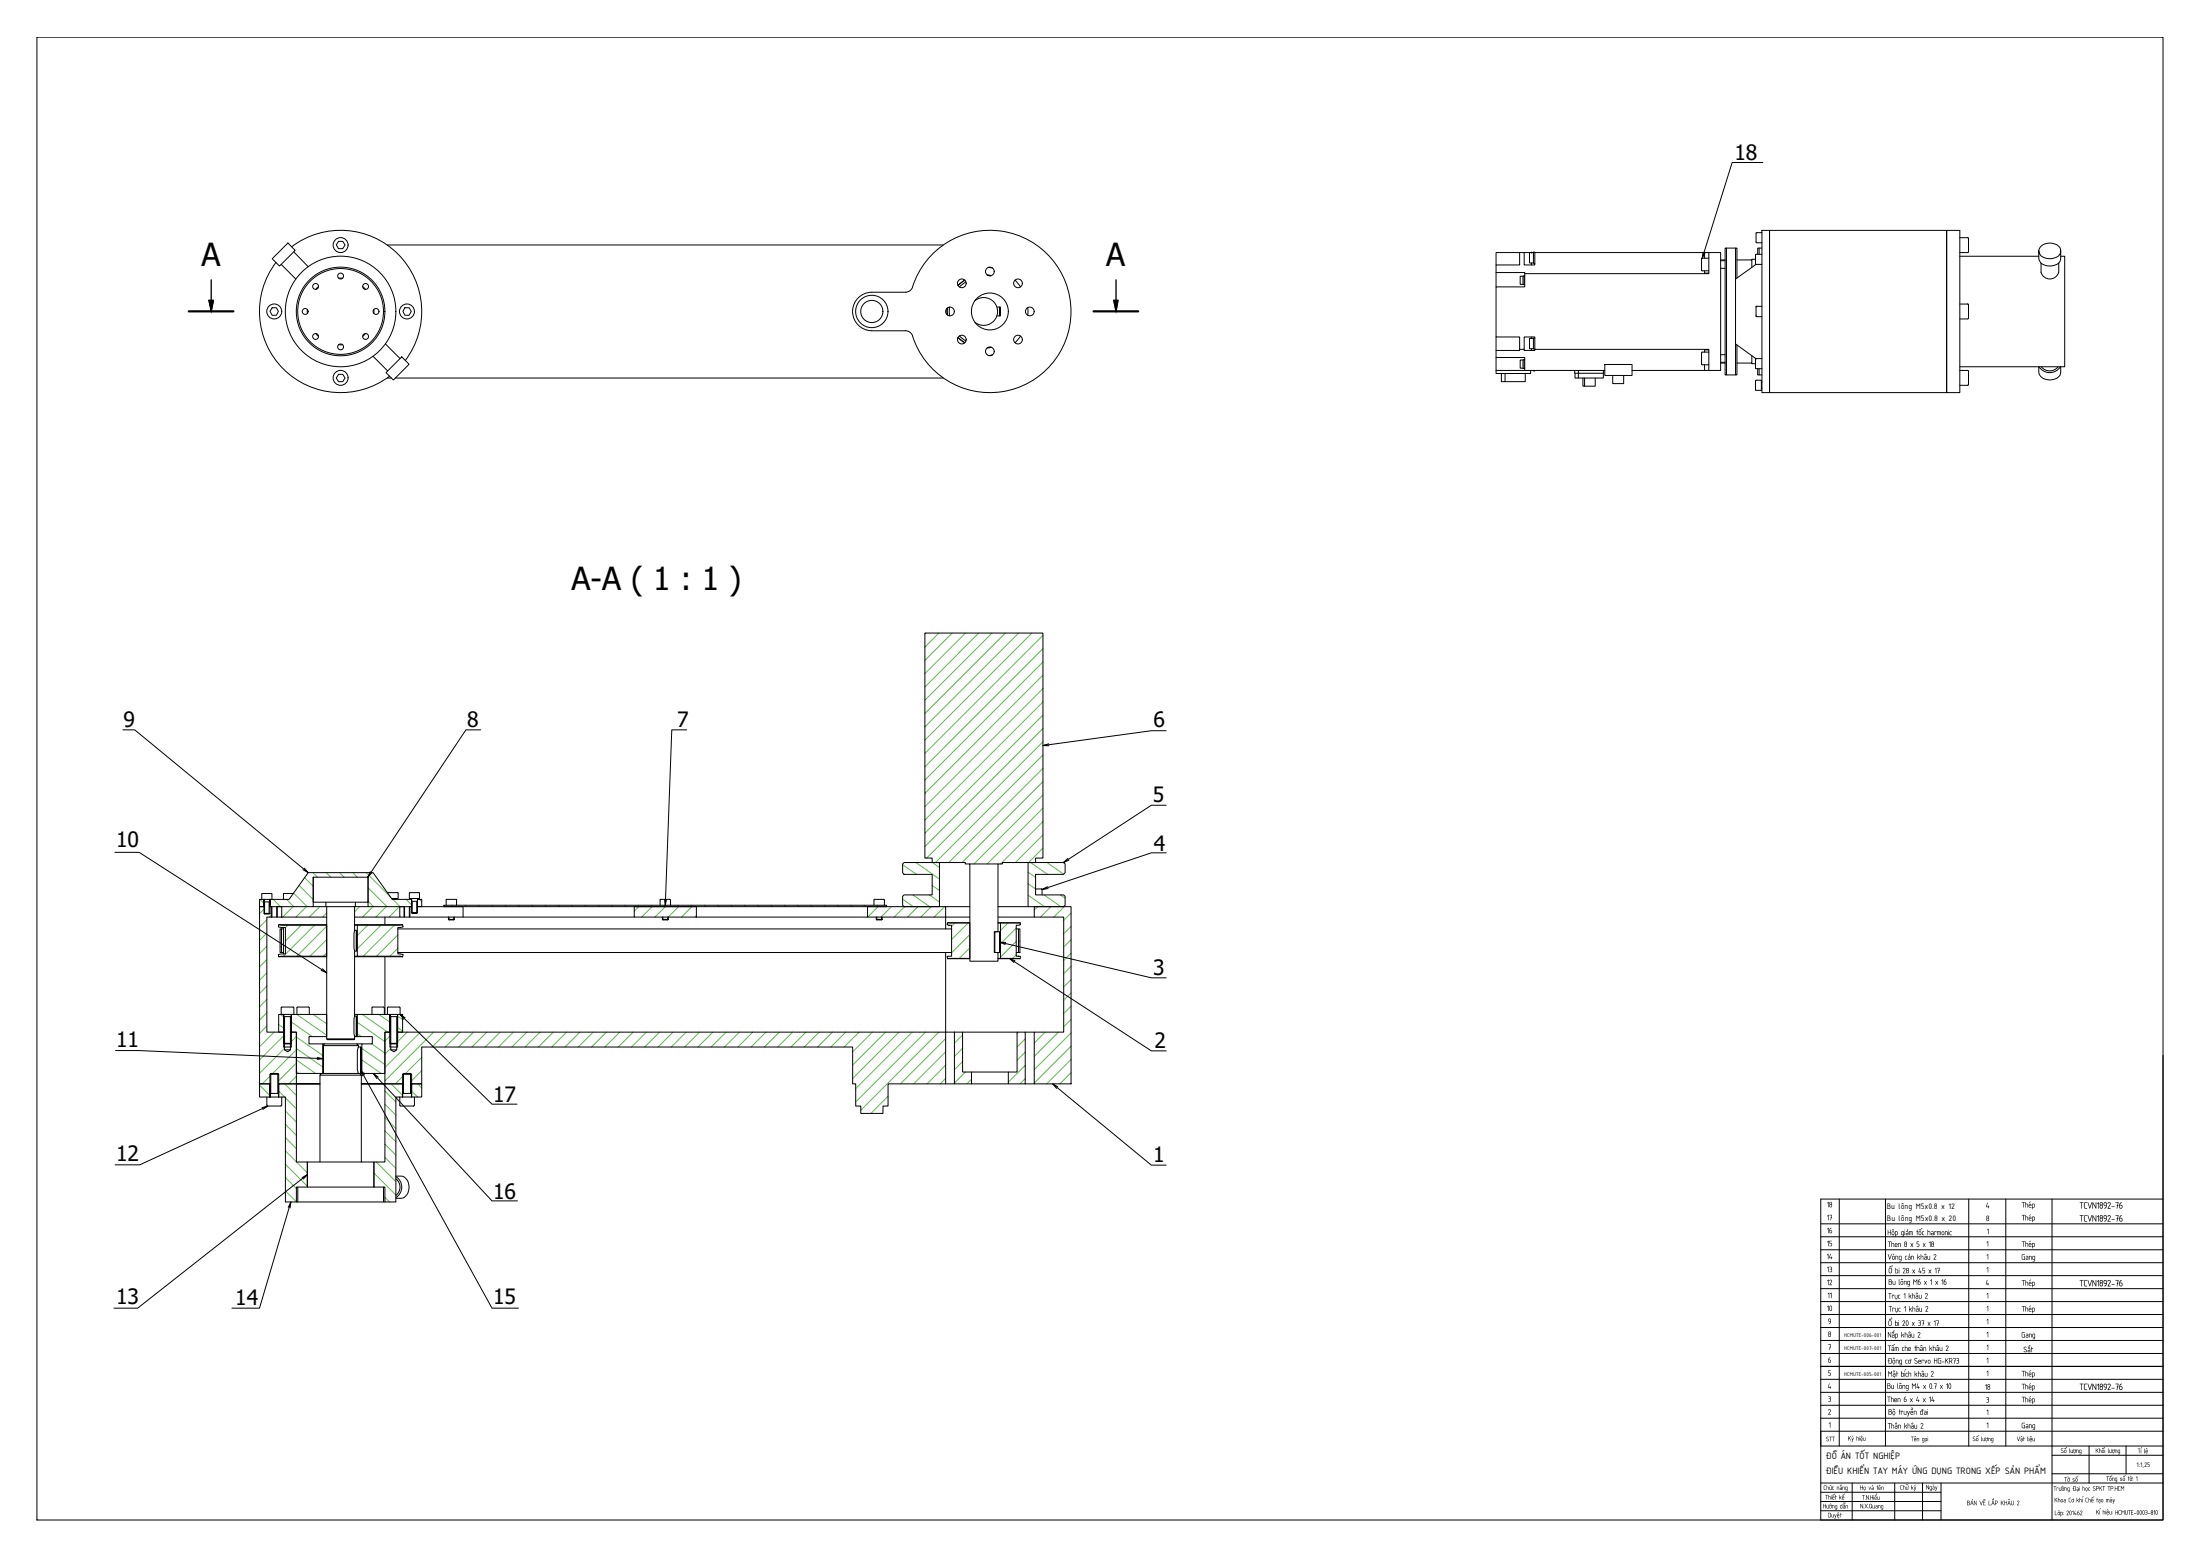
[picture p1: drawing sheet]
<svg xmlns="http://www.w3.org/2000/svg" width="1189mm" height="841mm" viewBox="0 0 1189 841" stroke-linecap="round" stroke-linejoin="round" font-family="sans-serif">
<g fill="#000" stroke="#000" stroke-width=".54">
<path d="M113 162h2l-1 6zM602 162h2l-1 6z"/>
<circle cx="828" cy="136" r=".2"/>
</g>
<g fill="none" stroke="#58ba48" stroke-width=".54">
<path d="M500 342h.1M507 342l-7 8M515 342l-15 15M522 342l-22 22M529 342l-29 29M536 342l-36 36M543 342l-43 43M550 342l-50 51M558 342l-58 58M564 343l-64 64M564 350l-64 64M564 358l-64 63"/>
<path d="M564 365l-64 64M564 379l-64 64M564 372l-64 64M564 393l-64 64M564 386l-64 64M564 415l-51 51M564 401l-63 62M564 408l-58 58M564 429l-38 38M564 437l-31 30M564 422l-44 44M564 451l-15 15"/>
<path d="M564 444l-23 23M564 458l-8 8M162 478l7 8M165 474l4 5M169 471l3 3M176 471l3 3M183 471l3 3M191 471l2 3M198 471l13 14M199 480l10 10M488 467l7 5M495 466l13 9"/>
<path d="M504 478l4 3M504 466l4 3M556 477l4 3M556 471l4 3M557 466l9 6M566 466l9 6M575 466h.1M140 486l3 2M143 491l-3 3M144 497l-4 4M147 494l-1 1M148 486l4 4"/>
<path d="M155 486l4 4M156 500l-2 1M158 490l-5 5M159 482l7 8M163 500l-9 8M166 490l-6 5M170 500l-17 16M173 490l-6 5M177 493l-3 2M194 490l-2 2M199 500l-6 5M199 487l3 3"/>
<path d="M202 490l-6 5M206 500l-13 13M209 490l-6 5M212 486l4 4M213 500l-17 16M216 490l-6 5M219 486l3 3M227 486l1 1M244 489l1 1M251 489l1 1M259 489v1M266 489l1 1"/>
<path d="M273 489l1 1M280 489l1 1M287 489l1 1M294 489l1 1M302 489v1M309 489l1 1M316 489l1 1M323 489l1 1M330 489l1 1M338 489v1M345 489l1 1M345 490l-2 2"/>
<path d="M352 489l1 1M352 490l-5 5M359 489l1 1M360 490l-6 5M366 489l1 1M367 490l-6 5M374 489v1M374 490l-6 5M376 495h-1M381 489v1M388 489l1 1M395 489l1 1"/>
<path d="M402 489l1 1M409 489l1 1M417 489v1M424 489l1 1M431 489l1 1M438 489l1 1M445 489l1 1M453 489v1M460 489l1 1M467 489l1 1M474 489l1 1M474 490l-5 5"/>
<path d="M482 490l-6 5M488 486l6 4M489 490l-6 5M493 483l9 7M496 490l-6 5M502 483l6 4M503 490l-5 5M510 490l-5 5M516 499l-2 1M523 499l-9 9M545 499l-4 4M551 499v1"/>
<path d="M556 490h.1M556 484l8 6M561 490l-2 2M564 483l9 7M568 490l-6 5M573 483l3 2M575 490l-6 5M579 493l-4 4M144 504l-4 4M144 511l-4 4M144 518l-4 4M151 511l1 1"/>
<path d="M177 500l-17 16M177 508l-9 8M177 515l-2 1M215 505l-11 11M215 512l-4 4M512 517h.1M524 505l-10 10M524 512l-6 6M549 501l-8 9M549 516l-2 2M549 508l-8 9M579 500l-4 4"/>
<path d="M579 508l-4 4M579 515l-4 4M144 526l-4 3M144 533l-4 4M144 540l-4 4M579 522l-4 4M579 529l-4 4M579 536l-4 4M144 547l-4 4M144 554l-4 4M148 558l-8 7M153 560l-13 13"/>
<path d="M157 552l12 8M160 560l-3 3M160 548l17 11M169 548l8 5M193 558l2 2M193 552l15 11M196 548l14 10M205 548l6 4M211 560l-3 2M215 555l3 2M215 549l3 2M220 558l-5 5"/>
<path d="M227 558l-19 19M234 558l-26 26M242 558l-9 8M249 558l-8 8M256 558l-8 8M263 558l-8 8M270 558l-8 8M277 558l-8 8M285 558l-8 8M292 558l-8 8M299 558l-8 8M306 558l-8 8"/>
<path d="M313 558l-8 8M321 558l-9 8M328 558l-8 8M335 558l-8 8M342 558l-8 8M349 558l-8 8M356 558l-8 8M364 558l-8 8M371 558l-8 8M378 558l-8 8M385 558l-8 8M392 558l-8 8"/>
<path d="M400 558l-8 8M407 558l-8 8M414 558l-8 8M421 558l-8 8M428 558l-8 8M435 558l-8 8M443 558l-8 8M450 558l-8 8M457 558l-8 8M464 558l-8 8M471 558l-10 10M479 558l-18 17"/>
<path d="M486 558l-25 25M493 558l-31 30M500 558l-38 37M507 558l-42 42M520 559l-4 4M550 558h.1M565 558l-6 5M572 558l-13 13M579 544l-4 3M579 551l-4 4M579 558l-20 20M154 566l-14 14"/>
<path d="M160 567l-13 13M160 574l-9 10M160 579l2 1M160 573l11 7M160 566l15 10M160 560l15 10M174 564h1M196 579l1 1M196 573l10 7M196 566l12 9M201 564l7 5M211 566l-3 3"/>
<path d="M228 571l-9 9M228 578l-6 6M511 561l-24 24M511 568l-17 17M511 575l-10 10M520 566l-4 5M520 573l-4 5M522 579l-6 6M554 568l-4 5M554 561l-4 5M554 575l-9 10M579 565l-20 20"/>
<path d="M579 572l-13 13M579 579l-6 6M140 586l6 6M146 581l-4 4M151 589l3 4M154 585l6 7M154 593l6 6M160 581l-4 4M208 596l6 6M208 589l6 6M211 585l7 7M218 581l-4 4"/>
<path d="M222 589l4 4M226 585l2 3M480 592l-9 9M511 583l-3 2M525 583l-3 2M554 583l-3 2M154 615l6 5M154 607l6 6M154 600l6 6M208 618l6 6M208 611l6 6M208 604l6 6"/>
<path d="M154 636l6 6M154 629l12 12M154 622l12 12M202 634l12 11M203 628l11 10M208 625l6 6M154 643l6 6M202 641h.1M208 647l2 2"/>
</g>
<g fill="none" stroke="#000" stroke-width=".54">
<path d="M20 20h1149v801h-1149zM953 88h-17l-16 51M147 140l9-9 4 4-9 9zM158 133a44 44 0 0 1 57 4 44 44 0 0 1 4 58M159 136l8 8M183 130h2l1 2-1 2h-2l-1-2zM209 132h301M821 136v7h-13v4h16v1h97v-2M824 136v7h5v-7M920 139v7h3M920 139h3M920 136v3l1-2"/>
<path d="M921 136v3M923 136v12h-2M933 134v69M938 134v17M949 131h3M951 134v3M952 124h4v88h-4zM952 134h-2v3M952 126h-3v5M952 137l-3 1v5M956 124h96v88h-96zM1052 124h7v88h-7z"/>
<path d="M1059 138h43M1059 136h4M1059 128h4M1063 128l1 1-1 7M1063 128h.1M1063 136h.1M1102 136a7 7 0 0 0 10 2 4 4 0 0 0 1-4 4 4 0 0 0-4-3 6 6 0 0 0-7 5 7 7 0 0 0 1 6 7 7 0 0 0 10-2l1-4M1114 138h2v60h-57M149 142a44 44 0 0 0 4 57 44 44 0 0 0 58 4M152 143l8 8M172 155l-1 1M183 150h2"/>
<path d="M196 155l2 1M471 158a10 10 0 0 0-10 10 10 10 0 0 0 10 11M493 155a44 44 0 0 1 68-22 44 44 0 0 1 0 71 44 44 0 0 1-68-23M493 155l-1 2-2 1h-19M521 151l-3 3M522 152l-4 3M533 148l3 1M534 149h1M534 144l2 1M549 151l2 4M808 147v8M823 149h-2v5h2"/>
<path d="M824 149h-1v5h1M824 148v7h-16v27h13v7h3v-7h5v7h94v11M824 149v5M828 142v1M829 142h-2v-6h2h-21v7M829 142v-6h101v64h-48M921 148h2M930 140h2M930 141h2M930 145h2M939 150v-16h-7v69h7v-17M939 140h8v4"/>
<path d="M949 140h-2M949 143l-11 8v35l11 8M949 143h3M1103 142v5a5 5 0 0 0 5 4 5 5 0 0 0 5-4v-5M147 166h2l1 2-1 2h-2l-1-2zM166 167v2M202 167v2M219 166h2l1 2-1 2h-2l-1-2zM471 179h19l2 1 1 1M512 166v4M513 166v5M527 162a8 8 0 0 1 10 1 8 8 0 0 1 0 10 8 8 0 0 1-10 1"/>
<path d="M539 166h2v5h-2M540 166v5zM555 166v4M952 165l-3 1v5h3M1059 164h4M1063 164l1 8M1063 164h.1M1064 172h-5M171 180l1 2M183 186h2M198 180l-2 2M202 192l8 8"/>
<path d="M208 186l8 8M217 193l4 4-8 8-4-4zM518 182l3 3M518 181l4 3M535 188h-1M536 188h-3M536 192h-2M551 182l-2 3M808 193v7h59M808 182v7M821 189h-13v4h16v7M823 194h-2v5h2"/>
<path d="M824 189h5M824 194h-1v5h1M824 194v5M828 182v1M828 188v1M829 183h-2v5h2M829 183v6M867 197h15v6h-15zM921 189v1M921 197v3M921 189h2M923 190l-4 1 1 6h3"/>
<path d="M930 196h2M930 192h2M938 186v17M947 196h2M947 192v4h-8M949 194v5h3M949 194h3M950 199v4h2M951 199v4M1102 198a6 6 0 0 0 4 7 6 6 0 0 0 7-2l1-5M1102 198a7 7 0 0 0 11 0M1103 198a6 6 0 0 0 9 0"/>
<path d="M183 202h2l1 2-1 2h-2l-1-2zM209 204h3M214 204h296M808 200v2h19v-2M811 202v4h2v-4M824 202v4h-11M829 200h.1M851 200v2h2v-2M855 204v5h1v-5M862 204v5h-6M866 200v2h-13v2h-2v-2M866 202v2h-13"/>
<path d="M871 203v4h6v-4M949 210l3 1v-6l-3 1v5M952 210h.1M952 206h.1M1059 208h4M1059 200h4M1063 200h1l-1 8M1063 200h.1M1063 208h.1M500 342h64v121h-4v3h-18v1h-3v36h-2v12h2v4h-15v-52h-2v-1h-18v-3h-4zM66 394h7l94 77M260 394h-8l-53 80"/>
<path d="M371 394h-8l-3 95M630 395h-8l-58 8M567 402l-3 1h3M630 435h-8l-47 31M62 460h13l102 65M164 469l3 2-3-1M169 474v13M169 474h.1M199 474h.1M199 474v13M200 471l-1 3 2-3M488 467l1-1h19v24h-19l-1-1v-5l1-1h15v-11h-15l-1-1z"/>
<path d="M524 467h15M556 466h19l1 1v4l-1 1h-15v11h15l1 1v5l-1 1h-19zM566 479l-3 1h3M577 464l-2 2 3-1M630 461h-8l-59 19v3M141 483v3M141 483h6M143 486h.1M143 490h-3v95h6M143 493v-7v4h-3v-4h16l11-15h35l10 15h10v4h-23v-16h-30v16h-23v-4v7M143 493h3zM143 487h3"/>
<path d="M143 487v7M145 487v7M146 490h1v5h-3v63h9v8h4v-8h3v27h-9v8v-13h-5h4h1M146 486h.1M146 490h.1M147 490v5M147 495h3M147 483v3M150 490h2v5h-2zM150 490v5M151 499l26 1v16l-26 1-1-1 4-1v-14h-4zM151 499h26"/>
<path d="M152 495h25M153 483v3M158 483h-5M169 487h.1M169 490h30M169 487h30M176 487v3M177 490v71M192 490v59M192 495h24M192 500h1M192 499h26"/>
<path d="M192 487v3M199 487h.1M208 495v4M209 482h6v3h-3M214 486h.1M214 485h.1M216 490h3v5h-3zM218 490v5M219 495h2M221 482h6v3h-6zM222 490v5M222 485h.1"/>
<path d="M222 490h-1v5h29v-5h-24M222 493h4h-1zM222 486v7M222 487h4M223 487v6M225 487v6M226 486h2v4h-2zM226 486v7M226 485h.1M240 489h239v1h-239zM241 489v-3h6v3M242 497h4z"/>
<path d="M242 495v2M243 495v2M245 495v2M246 495v2M250 495h93M343 490h33v5h-33zM357 486h5v3M357 486v3M358 497h3zM358 495v2M359 486l1 3v-3M361 495v2"/>
<path d="M376 495h93M469 490h42v5h-42zM473 486l-1 3M473 486h5v3M474 497h3zM474 495v2M476 495v2M477 495v2M511 490h13M512 498l12 1v19h-12v-1l2-1v-16l-2-1zM512 498h12M524 495h-13v7"/>
<path d="M539 495h20M539 490h17M539 499h2M539 498h12M541 499l10-1v1l-2 1v16l2 1v1h-10zM559 490h20v95h-20v-27h16v-63h-16zM560 480l3 1M151 517h26M151 502h1v13h-1zM152 515h1M152 502h1M153 501v14"/>
<path d="M192 516h1M192 503h1M192 514h1M193 503v11zM208 517v31M215 515h299M215 502h299M216 516l2 1v-1l-3-1v-14h3v-2l-25 1v16l25 1h-26M511 515v43h5M512 518h12M539 518h12M539 518h2"/>
<path d="M540 503h-2v12h2M540 503v12zM540 509l82 19h8M543 509h-3l3 1M546 518l76 50h8M548 519l-2-1 2 2M549 515h1M549 502h1M550 502h1v13h-1zM174 523l3 2-3-1M152 548v-4h7v4h18v12h-10v4h8v16v-15M153 548h.1"/>
<path d="M153 549h4M154 549v18l1 1 2-1v-18M157 548h.1M159 548h-8v10h2v-10v16M160 548l1-4h6v4M192 560h1v-11v11M192 548h1M193 549a1.6 1.6 0 0 0-2 2l1 10h-15v1h14l1-1M208 544h-7v4M208 544v4M209 548l1-4h6v4h2v10h-3v-10v16h-4h4M211 548h.1"/>
<path d="M211 549h4M211 549v18l2 1 1-1v-18M215 548h.1M218 557l-1 1M219 550l-3-2 2 3M516 558h4v21h5v6h-9zM520 558h30M550 558h4v27h-9v-6h5zM554 558h5M62 567h13l100 5M146 580v11M150 580v11"/>
<path d="M154 567h3M157 564h-4h4v-16v10h3v22h14M171 571l4 1h-4M174 580h20l1 1h-22zM175 564h.1M193 564h3M193 564h.1M194 565l-1-1h-18v1h19l-1 3v10l1 2M194 566h1M194 580h1v-14v14h1M195 578l71 129h14M202 580l64 69h14"/>
<path d="M211 564v-16v10h-3v22h-12v-16h5v-4h-8v-12h23l50 48h13M211 567h3M218 580v11M222 580v11M525 579h20M1169 570v251h-185v-48h185M142 598l3-1-3 2M144 593v4h1M145 597l-70 32h-13M146 593h.1M146 580v13v-8h-6v8h12M146 591h5"/>
<path d="M151 593h.1M151 585h9v43h6v13M173 585h-13h13M173 581v47M195 581v47M197 581l-2-3 1 3M204 582l-2-2 2 3M208 585h-13h13M218 593h-1M218 580h4h-4v13v-8h-10v43h-6v13M218 591h4M222 593h.1"/>
<path d="M222 580v13v-8h6v-19h233v19h1v12h3v4h12v-4h3v-12h31v-27h-296v8h-4v-8h-3v27h10M222 585h6v8h-12M224 593v4h-7h-1v-4h-2v56h-6v-8h-48v8h-6v-56h-2v4h-7M511 585h5M525 585h20M554 585h5M569 585l53 44h8M572 587l-3-2 2 3M163 636l3-1-2 2M166 628h36M166 635l-92 72h-12M166 628v13"/>
<path d="M202 628v13M214 636a7 7 0 0 1 0 11M214 637a6 6 0 0 1 0 9M214 635a6 6 0 0 1 7 4 6 6 0 0 1-2 8h-5M154 649h.1M156 652l1-3v3M157 649l-17 58h-15M160 649h48M161 641v8M207 641v8M1019 648v133M1064 648v133"/>
<path d="M1109 648v173M1169 648h-185v133h185M984 675h185M984 668h185M984 661h185M984 696h185M984 689h185M984 682h185M984 717h185M984 710h185M984 703h185M984 738h185"/>
<path d="M984 731h185M984 724h185M984 759h185M984 752h185M984 745h185M984 766h185M1129 781v20M1149 781v15M984 801h185M1001 801v20M1024 801v20M1039 801v20"/>
<path d="M1049 801v20"/>
<circle cx="184" cy="132" r="4"/>
<circle cx="171" cy="155" r="1.6"/>
<circle cx="184" cy="149" r="1.6"/>
<circle cx="198" cy="155" r="1.6"/>
<circle cx="520" cy="153" r="2.3"/>
<circle cx="535" cy="147" r="2.3"/>
<circle cx="550" cy="153" r="2.3"/>
<circle cx="148" cy="168" r="4"/>
<circle cx="165" cy="168" r="1.6"/>
<circle cx="184" cy="168" r="30"/>
<circle cx="184" cy="168" r="24"/>
<circle cx="184" cy="168" r="23"/>
<circle cx="203" cy="168" r="1.6"/>
<circle cx="220" cy="168" r="4"/>
<circle cx="471" cy="168" r="9"/>
<circle cx="471" cy="168" r="6"/>
<circle cx="513" cy="168" r="2.3"/>
<circle cx="535" cy="168" r="10"/>
<circle cx="557" cy="168" r="2.3"/>
<circle cx="171" cy="182" r="1.6"/>
<circle cx="184" cy="187" r="1.6"/>
<circle cx="198" cy="182" r="1.6"/>
<circle cx="520" cy="183" r="2.3"/>
<circle cx="535" cy="190" r="2.3"/>
<circle cx="550" cy="183" r="2.3"/>
<circle cx="184" cy="204" r="4"/>
</g>
<path d="M550 508l1 1M151 553l2 2M152 548l1 1" fill="none" stroke="#58ba48" stroke-width=".54"/>
<path d="M102 168h24M591 168h24" fill="none" stroke="#000" stroke-width="1.2"/>
<path d="M114 151v17M603 151v17M113 162h2l-1 6zM602 162h2l-1 6z" fill="none" stroke="#000" stroke-width=".72"/>
<!-- layer: Nhap -->
<path d="M1109 796h60M1109 786h60M984 806h65M984 811h65M984 816h65" fill="none" stroke="#000" stroke-width=".54"/>
<path d="M994 648v133M1084 648v133" fill="none" stroke="#000" stroke-width=".54"/>
<g fill="#000">
<path d="M1141 659h2zM1141 652h2zM1143 656h2v2l-1 2v-2v-1zM1143 649l2 1v1l-1 2v-2v-1zM1036 671h1h-1v1h1v2h-1l1-1v-1h-1zM1036 677v2l2-1-1 1v1v-1l-1 1zM1038 677v1l1 1v1v-1h-1v1zM1039 672h1h1l-1 1 1 1-1-1h-1h1zM1042 664v1h1v2v-2h-1v2zM1042 671h1v3v-3zM1042 678v2h1v-2v2h-1zM1045 665h1v1v-1v2z"/>
<path d="M1045 678h1l-1 2h1h-1l1-2h-1zM1047 665h2v2l-1-2v2v-2h-1v2zM1051 665h1v2v-2h-1v2zM1053 665v2zM1054 665h1l-1 1v1h1h-1zM1033 699h1l1 1v1l-1-1-1 1zM1037 685v2l1-1v1v1v-1h-1zM1037 699v2h1v-2v2h-1zM1039 685h1h-1v1l1 1v1h-1l1-1v-1h-1zM1040 692v1l1-1v1v1l-1-1v1v-1zM1040 699h2l-1 2h1h-2l1-2zM1042 686l1 1 1-1-1 1 1 1-1-1-1 1 1-1z"/>
<path d="M1043 692l1-1v3v-2zM1046 685v3v-3zM1046 692l1 1v-1v1v1v-1l-1 1v-1zM1047 685h1v3l-1-2 1-1zM1049 692l1-1v3v-2zM1141 694h2zM1143 691l2 1v1l-1 2v-2v-1zM1033 706h1l1 1v2v-2h-1l-1 1zM1036 720h2l-1 2h1h-2l1-2h-1zM1037 713l1 1v2h-1h1v-1h-1l1-1zM1037 706v2h1l1-2v3l-2-1zM1038 713h2l-1 3v-1l1-1z"/>
<path d="M1041 706h1l-1 2 1 1-2-1 2-2h-1zM1042 714v1l1-1v1v1l-1-1v1v-1zM1045 714l1-1v3v-2zM1046 713h2l-1 3v-1v-1zM1033 720v2h1v-2v2h-1zM1039 728h2v2l-1-2-1 2zM1043 727v1h1v2l-1-1v1zM1045 727v1h1v2v-2h-1v2zM1045 734v1h2v-1v3v-2h-2v2zM1047 734h2h-1v2h1l-1-1h1v2l-2-1zM1048 728l1 1 1-1v2l-2-1zM1049 736h2z"/>
<path d="M1051 734v1l2-1-1 1 1 2-1-2-1 2zM1052 727h1l-1 2 1 1h-2l2-2-1-1v1zM1055 734h2l-1 3v-2l1-1zM1057 734h2v2l-1 1-1-1h1v-1v-1zM1035 741v1h1h-1l1 2-1-2v2zM1036 754v2h1v1h-2zM1036 741l1 1h1v2l-1-2-1 2zM1039 755l1 1 1-1-1 1 1 1h-1h-1l1-1zM1039 748l1 1 1-1-1 1 1 1-1-1-1 1 1-1zM1040 742l1 1 1-1v2l-2-1zM1043 754v3v-2h-1zM1044 754v2h1v1h-1z"/>
<path d="M1044 741h1l-1 2 1 1h-2l2-3h-1h-1zM1045 747h2l-1 3v-2zM1048 748l1 1 1-1-1 1 1 1-1-1-1 1 1-1zM1052 748l1-1v3l-1-2zM1141 750h2zM1143 747l2 1-1 3v-2v-1zM990 776h2h-1v3v-3zM999 776v1l1-1v1v1l-1-1v1zM1003 776h1v1v1v-1l-1 1zM1005 777v1zM1007 777v1h1v-1v1h-1zM1034 762h2v2l-1-2-1 2z"/>
<path d="M1035 770v1h1v-1v2l-1-1zM1038 769h1l-1 2 1 1h-1l1-3zM1042 777v1zM1071 777l1 1v-2h1v2h-1zM1074 777h2v1l-1-1-1 1zM1096 776v2zM1098 777l1 1 1-1v1h-2zM1119 783v1l1 1v-2h1l-1 2h-1zM1120 799h1h-1l1 1h-1h1zM1122 783h1v2v-2h-1v2zM1139 782l1 3zM1140 783v2h1v-2v2h-1z"/>
<path d="M1143 783h1v2v-2h-1v2zM1146 798h1l-1 1h1v1h-1h1zM1150 798h1h-1v2zM1152 800a.5 .5 0 0 1 1 0 .5 .5 0 0 1-1 0zM1154 798l1-1v3v-2zM1159 783v2zM992 807l1 1-1 2zM993 803h1v2l-1-2v2zM994 807v2l1-1v1v1l-1-1v1zM995 817v1v2zM996 803h1v2l-1-2v2zM997 813h2v2l-1-2-1 2z"/>
<path d="M1006 808h2h-1v2v-2zM1008 808l2 1v-1v2l-1-2-1 2zM1011 808v1h1v-1v2v-1h-1v1zM1012 813v2h1v-2v2h-1zM1014 802l1 1-1 2zM1015 813h1v2v-2h-1v2zM1014 808l1 2 1-2v2h-1zM1017 803h1v2l-1-2v2zM1033 802v2l1-1-1 1 1 1-1-1v1zM1034 803l1 1v-1v2h-1h1zM1046 803v1l1-1-1 2v-1zM1081 811l1 1 1-1-1 1 1 1-1-1-1 1z"/>
<path d="M1083 811v1h1l1-1v2l-1-1h-1v1zM1087 811v2h1v-2v2h-1zM1090 811h1l-1 2h1h-1l1-2h-1zM1120 816v2v-2zM1121 816v2l1-1v1h-1zM1124 816h1l-1 2h1h-1l1-1zM1127 809h1h-1v2l1 1-1-1zM1129 809l1 1v2l-1-2v1zM1129 804v1h-1zM1131 803h1h-1l1 1v1h-1h1l-1-1zM1133 809l1 1h-1v2zM1133 816v1l1-1v1v1l-1-1v1z"/>
<path d="M1135 816v2zM1135 803v1l1-1-1 1 1 1-1-1v1zM1136 803h2h-1v2v-2zM1136 816h1l1 1v1l-1-1-1 1zM1138 816v2zM1138 810h2v1v-1l-1 2v-2h-1v2zM1139 803h1v2v-2zM1140 816v2h1v-2v2h-1zM1141 817a.5 .5 0 0 1 1 0 .5 .5 0 0 1-1 0zM1142 810v1l1-1-1 2v-1zM1143 803v1h1v-1v2v-1h-1v1zM1143 816v1h1l1-1-1 2v-1h-1v1z"/>
<path d="M1145 803h1h-1v2h1h-1zM1145 816h1h-1v2h1h-1zM1146 803l1 1 1-1v2v-2l-1 1-1-1v2zM1146 816l1 1 1-1v2v-2l-1 1v-1l-1 2zM1148 816l1 2h1v-2l-1 2h-1zM1150 816h2h-1v2v-2zM1152 816h1h-1v1h1h-1v1h1h-1zM1153 817l1 1zM1159 816h1v2h-1h1v-1h-1l1-1zM1161 817l1 1zM1164 816h1l-1 2v-2z"/>
<path d="M1098 650l2 1-1 1h-1v1zM1098 650v2h1v-1z"/>
<path d="M1098 657l2 1v1h-2v1zM1098 657v2h1v-1z"/>
<path d="M1146 658v1l1-1zM1146 657l1-1-1 2h1l-1 2-1-1z"/>
<path d="M1146 651v1l1-1zM1146 650l1-1-1 2h1l-1 2-1-1z"/>
<path d="M1044 665h1v2h-2l1-1h1zM1044 666l1 1v-1z"/>
<path d="M1044 673a.5 .5 0 0 0 1 0 .5 .5 0 0 0-1 0zM1044 671h1v3l-1-1zM1044 671a.5 .5 0 0 0 1 0 .5 .5 0 0 0-1 0z"/>
<path d="M1049 666a1 1 0 0 1 2 0 1 1 0 0 1-2 0zM1050 665l-1 2h1v-1z"/>
<path d="M1098 671l2 1-1 1h-1v1zM1098 672v1h1v-1z"/>
<path d="M1098 679l2-1-1 3h-1h1l-1-1zM1099 679v1v-1z"/>
<path d="M1040 678l1 1v1h-1v-1h1zM1040 680h1zM1040 678l1-1v1z"/>
<path d="M1051 692v1v1l1-1zM1051 692l1-1-1 1 1 1-1 1-1-1z"/>
<path d="M1098 692l2 1-1 1h-1v1zM1098 693v1h1v-1z"/>
<path d="M1146 693v1l1-1zM1146 692l1-1-1 2h1l-1 2-1-1z"/>
<path d="M1035 699l2 1v1h-2v-1h1zM1036 698v1h-1z"/>
<path d="M1036 706l1 1v2l-2-1 1-1h1zM1036 708h1zM1035 706l1-1 1 1z"/>
<path d="M1098 706l2 1-1 1h-1v1zM1098 707v1h1v-1z"/>
<path d="M1031 720l2 1v1h-2v-1h1zM1031 720l1-1v1z"/>
<path d="M1047 728h1v2l-2-1h1h1zM1047 729h1zM1046 727l1-1 1 1z"/>
<path d="M1053 734h2l-1 1 1 2-1-2-1 2zM1054 734v1h1v-1z"/>
<path d="M1098 721l2-1-1 3h-1h1l-1-1zM1099 721v1v-1z"/>
<path d="M1038 742h2v2l-2-1 1-1zM1038 741l1-1 1 1z"/>
<path d="M1043 748v1v1l1-2zM1043 747h1v1l-1 2v-1z"/>
<path d="M1054 748l-1 1 1 1v-2zM1053 747h1v1v2l-1-1z"/>
<path d="M1098 741l2 1v1h-2v1zM1098 742v1h1v-1z"/>
<path d="M1098 748l2 1-1 1h-1v1zM1098 749v1h1v-1z"/>
<path d="M1098 755l2 1v1h-2v1zM1098 756v1h1v-1z"/>
<path d="M1146 749v1l1-1zM1146 748l1-1-1 2h1l-1 2-1-1z"/>
<path d="M1001 777v1l1-1-1 2v-1zM1001 776v-1z"/>
<path d="M1005 777h1h1l-1 1h1h-2zM1005 776l1-1v1z"/>
<path d="M1033 770h1v2l-1-1 1-1zM1033 771h1zM1033 769v-1l1 1z"/>
<path d="M1038 761l2 1h-1v2h-1v-2h1zM1038 762v2h1v-2z"/>
<path d="M1039 777h1v2h-1h1l-1-1zM1039 777v1h1v-1z"/>
<path d="M1040 778a1 1 0 0 1 2 0 1 1 0 0 1-2 0zM1041 777l-1 1h1v-1z"/>
<path d="M1040 762h1v2h-1v-1h1zM1040 763l1 1v-1z"/>
<path d="M1041 762l1 2zM1041 761l1 1z"/>
<path d="M1073 779a.5 .5 0 0 1 1 0 .5 .5 0 0 1-1 0zM1073 777v1h1v-1zM1073 777h1v1h-1z"/>
<path d="M1076 777h1v2h-1l1-1h-1zM1076 777v1h1v-1z"/>
<path d="M1096 777l1 1zM1096 776a.5 .5 0 0 1 1 0 .5 .5 0 0 1-1 0z"/>
<path d="M1097 777h1zM1097 777h1v1h-1h1h-1zM1097 776h1h-1zM1097 779a.5 .5 0 0 1 1 0 .5 .5 0 0 1-1 0z"/>
<path d="M1098 770l2-1-1 3h-1h1l-1-1zM1099 770v1v-1z"/>
<path d="M1121 783v2l1-1zM1121 783h1v2h-1z"/>
<path d="M1121 799a1 1 0 0 1 2 0 1 1 0 0 1-2 0zM1122 799v1v-1zM1122 798h1zM1122 798l1-1z"/>
<path d="M1124 783h1v3h-1l1-1h-1zM1124 783v2h1v-2z"/>
<path d="M1142 783v2v-1zM1142 783h1l-1 2h-1z"/>
<path d="M1145 783h1l-1 3v-1h-1zM1145 783v1v1v-2z"/>
<path d="M1147 799a1 1 0 0 1 2 0 1 1 0 0 1-2 0zM1148 799v1v-1zM1147 798l1-1v1zM1148 797h1z"/>
<path d="M1151 797l1 1zM1151 799l1 1v-1zM1151 798h1v2h-1z"/>
<path d="M1160 783h1v1l-1 1h1h-1zM1160 783v-1l1 1z"/>
<path d="M993 818l1 1zM993 818h1v1h-1l1 1-1-1zM993 817h1zM993 820a.5 .5 0 0 1 1 0 .5 .5 0 0 1-1 0z"/>
<path d="M994 813l2-1v3h-2zM995 813v1v1v-2z"/>
<path d="M994 803h1v2h-1v-1h1zM994 804l1 1v-1zM994 802h1v1z"/>
<path d="M995 808l2 1h-1l1 1h-2zM996 808v-1v1zM996 807h1z"/>
<path d="M996 813h1v2h-1v-1h1zM996 814l1 1v-1zM996 812h1v1zM996 812h1z"/>
<path d="M997 803h1v3l-1-1h1l-1-1zM998 803l-1 1 1 1v-2z"/>
<path d="M1011 803h1v2l-1-1h1zM1012 804v1zM1012 802v1z"/>
<path d="M1012 808l1 2zM1012 808a.5 .5 0 0 1 1 0 .5 .5 0 0 1-1 0z"/>
<path d="M1013 809h1zM1013 809h1l-1 1h1h-1zM1013 808l1-1v1zM1014 807v1z"/>
<path d="M1014 813h1v2h-1v-1zM1014 814v1v-1z"/>
<path d="M1015 803l1 1zM1015 803h1v1h-1l1 1h-1zM1015 802h1v1z"/>
<path d="M1016 813h2l-1 2zM1017 813v1v1v-2z"/>
<path d="M1078 811h2l-1 1h-1v1zM1078 811v1h1v-1z"/>
<path d="M1086 811l-1 1h1zM1086 811l1 2-1-1-1 1zM1085 810h1z"/>
<path d="M1119 816v2v-1zM1119 816v1v1h-1z"/>
<path d="M1123 817v1l1-1zM1123 816h1l-1 1h1l-1 1z"/>
<path d="M1125 810v2zM1125 809l1-1z"/>
<path d="M1130 810h1zM1130 810h1v1h-1l1 1-1-1zM1131 809h-1zM1131 809l1-1z"/>
<path d="M1133 803h1v1h-1v1zM1133 803v1h1v-1z"/>
<path d="M1134 810h1v1h-1l1-1zM1134 811h1zM1134 812a.5 .5 0 0 1 1 0 .5 .5 0 0 1-1 0z"/>
<path d="M1135 811a1 1 0 0 1 2 0 1 1 0 0 1-2 0zM1136 810v1v-1z"/>
<path d="M1138 817h2l-1 1h1h-2zM1139 815l1 1h-1z"/>
<path d="M1140 810h1v1h-1l1-1zM1140 811h1zM1140 809h1z"/>
<path d="M1141 803h1v1h-1v1zM1141 803v1h1v-1z"/>
<path d="M1155 816v2l1-1zM1155 816h1v1l-1 1v-1z"/>
<path d="M1157 816v2v-1zM1156 816h1v2l-1-1z"/>
<path d="M1158 816v2l1-1zM1158 816h1l-1 2z"/>
<path d="M1162 818a.5 .5 0 0 0 1 0 .5 .5 0 0 0-1 0zM1162 816h2l-1 2h-1z"/>
<path d="M1165 816v2l1-1zM1165 816h1v1l-1 1v-1z"/>
<circle cx="1045" cy="750" r=".2"/>
<circle cx="1142" cy="805" r=".2"/>
</g>
<g font-size="17.2">
<text x="109" y="144">A</text>
<text x="598" y="144">A</text>
<text x="309" y="319">A-A ( 1 : 1 )</text>
</g>
<g font-size="11.4">
<text x="937" y="86">18</text>
<text x="67" y="393">9</text>
<text x="253" y="393">8</text>
<text x="366" y="393">7</text>
<text x="623" y="393">6</text>
<text x="623" y="433">5</text>
<text x="63" y="458">10</text>
<text x="623" y="460">4</text>
<text x="623" y="526">3</text>
<text x="63" y="566">11</text>
<text x="624" y="566">2</text>
<text x="266" y="595">17</text>
<text x="63" y="627">12</text>
<text x="623" y="628">1</text>
<text x="266" y="647">16</text>
<text x="63" y="705">13</text>
<text x="127" y="705">14</text>
<text x="266" y="704">15</text>
</g>
<g font-size="5.4">
<text x="1124" y="653">TCVN1892-76</text>
<text x="1124" y="660">TCVN1892-76</text>
<text x="1124" y="695">TCVN1892-76</text>
<text x="1124" y="751">TCVN1892-76</text>
<text x="987" y="788">ĐỒ ÁN TỐT NGHIỆP</text>
<text x="987" y="796">ĐIỀU KHIỂN TAY MÁY ỨNG DỤNG TRONG XẾP SẢN PHẨM</text>
</g>
<g font-size="4.7">
<text x="987" y="652">18</text>
<text x="1020" y="653">Bu lông M5x0.8 x 12</text>
<text x="1073" y="653">4</text>
<text x="1092" y="652">Thép</text>
<text x="987" y="659">17</text>
<text x="1020" y="660">Bu lông M5x0.8 x 20</text>
<text x="1073" y="660">8</text>
<text x="1092" y="659">Thép</text>
<text x="987" y="666">16</text>
<text x="1020" y="667">Hộp giảm tốc harmonic</text>
<text x="1073" y="667">1</text>
<text x="987" y="673">15</text>
<text x="1020" y="674">Then 8 x 5 x 18</text>
<text x="1073" y="673">1</text>
<text x="1092" y="673">Thép</text>
<text x="987" y="680">14</text>
<text x="1020" y="680">Vòng cản khâu 2</text>
<text x="1073" y="680">1</text>
<text x="1092" y="680">Gang</text>
<text x="987" y="687">13</text>
<text x="1020" y="688">Ổ bi 28 x 45 x 17</text>
<text x="1073" y="687">1</text>
<text x="987" y="694">12</text>
<text x="1020" y="694">Bu lông M6 x 1 x 16</text>
<text x="1073" y="694">4</text>
<text x="1092" y="694">Thép</text>
<text x="987" y="701">11</text>
<text x="1020" y="701">Trục 1 khâu 2</text>
<text x="1073" y="701">1</text>
<text x="987" y="708">10</text>
<text x="1020" y="709">Trục 1 khâu 2</text>
<text x="1073" y="708">1</text>
<text x="1092" y="708">Thép</text>
<text x="988" y="715">9</text>
<text x="1020" y="716">Ổ bi 20 x 37 x 17</text>
<text x="1073" y="715">1</text>
<text x="988" y="722">8</text>
<text x="1020" y="722">Nắp khâu 2</text>
<text x="1073" y="722">1</text>
<text x="1092" y="722">Gang</text>
<text x="988" y="729">7</text>
<text x="1020" y="730">Tấm che thân khâu 2</text>
<text x="1073" y="729">1</text>
<text x="1093" y="730">Sắt</text>
<text x="988" y="736">6</text>
<text x="1020" y="737">Động cơ Servo HG-KR73</text>
<text x="1073" y="736">1</text>
<text x="988" y="743">5</text>
<text x="1020" y="744">Mặt bích khâu 2</text>
<text x="1073" y="743">1</text>
<text x="1092" y="743">Thép</text>
<text x="987" y="750">4</text>
<text x="1020" y="750">Bu lông M4 x 0.7 x 10</text>
<text x="1072" y="751">18</text>
<text x="1092" y="750">Thép</text>
<text x="988" y="757">3</text>
<text x="1020" y="757">Then 6 x 4 x 14</text>
<text x="1073" y="758">3</text>
<text x="1092" y="757">Thép</text>
<text x="988" y="764">2</text>
<text x="1020" y="764">Bộ truyền đai</text>
<text x="1073" y="764">1</text>
<text x="988" y="771">1</text>
<text x="1020" y="772">Thân khâu 2</text>
<text x="1073" y="771">1</text>
<text x="1092" y="772">Gang</text>
</g>
<g font-size="3.9">
<text x="987" y="779">STT</text>
<text x="1033" y="778">Tên gọi</text>
<text x="1066" y="778">Số lượng</text>
<text x="1090" y="778">Vật liệu</text>
<text x="1113" y="785">Số lượng</text>
<text x="1132" y="785">Khối lượng</text>
<text x="1155" y="785">Tỉ lệ</text>
<text x="1154" y="792">1:1,25</text>
<text x="1115" y="800">Tờ số</text>
<text x="1138" y="800">Tổng số tờ: 1</text>
<text x="985" y="805">Chức năng</text>
<text x="986" y="810">Thiết kế</text>
<text x="1005" y="805">Họ và tên</text>
<text x="1027" y="805">Chữ ký</text>
<text x="1041" y="805">Ngày</text>
<text x="1110" y="805">Trường Đại học SPKT TP.HCM</text>
<text x="985" y="815">Hướng dẫn</text>
<text x="1005" y="815">N.X.Quang</text>
<text x="1063" y="813">BẢN VẼ LẮP KHÂU 2</text>
<text x="1110" y="812">Khoa Cơ khí Chế tạo máy</text>
<text x="988" y="820">Duyệt</text>
<text x="1110" y="818">Lớp: 201462</text>
</g>
<g font-size="3.1">
<text x="997" y="722">HCMUTE-006-001</text>
<text x="997" y="729">HCMUTE-007-001</text>
<text x="997" y="743">HCMUTE-005-001</text>
</g>
</svg>
